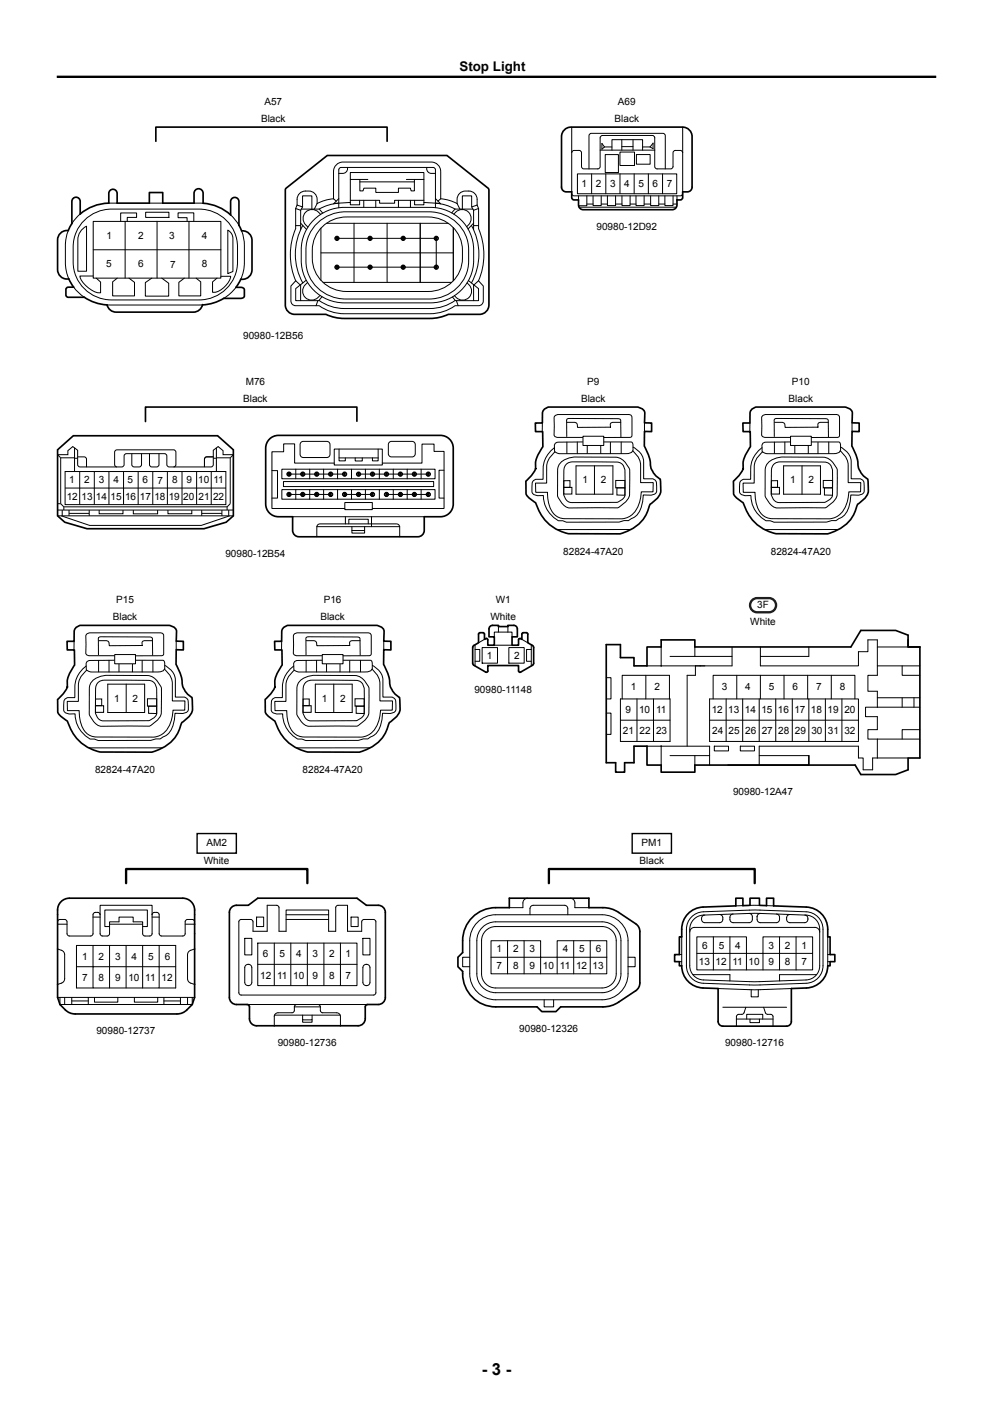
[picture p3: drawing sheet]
<svg xmlns="http://www.w3.org/2000/svg" width="210mm" height="297mm" viewBox="0 0 210 297" stroke-linecap="round" stroke-linejoin="round" font-family="sans-serif">
<g fill="none" stroke="#000" stroke-width=".21">
<path d="M73.5 35.4v.1a1 1 0 0 1-1 1.2h-.9M74.1 38h3.7M76.1 38.5h11.5M76.1 38v2.4h.7l.2-.6h2.5v.9h4.8v-.9h2.5l.2 .6h.6v-2.4M85.9 38h3.7M90.3 35.4l-.1 .1a1 1 0 0 0 1 1.2h.9M120.9 26.9v5.4M122.1 36.8h21v4.2h-21zM124.6 35.7v-7v-.2l.5-.3 15.3 .1 .3 .4v7M125.1 36.8v4.2M126.9 31.8h11.6M127.3 30.3l.5 .8-.5 .5z"/>
<path d="M127.8 31.1h1.6M128 32.7h2.8v3.8h-2.8zM128.1 36.8v4.2M129.4 31.8v-2.3h6.5v2.3M131.1 32.2h3.1v2.8h-3.1zM131.1 36.8v4.2M131.5 29.5v2.3M131.5 31h2.4M133.9 29.5v2.3M134.1 36.8v4.2M134.6 32.7h2.9v2h-2.9zM135.9 31.1h1.6"/>
<path d="M137.1 36.8v4.2M138.1 30.3v1.2l-.6-.4zM140.1 36.8v4.2M144.4 26.9v5.4M14.4 48.8l-.6 2.6v4.1l.2 1.8 .5 1.7M17 45.3l-1.8 2M17.3 48.6l1-.8v9.6h-1.8v-6.7a3.1 3.1 0 0 1 .8-2.1zM17.9 46.6a8.2 8.2 0 0 1 5.7-2.4h18.5a8.1 8.1 0 0 1 8.1 8 11.6 11.6 0 0 1-1.1 7.3 8.2 8.2 0 0 1-7 3.9h-18.5a8.1 8.1 0 0 1-8.1-8 11.6 11.6 0 0 1 1.1-7.2zM19.7 46.8h27v12h-27zM19.7 52.8h27M19.7 58.4h-2.8a5.3 5.3 0 0 0 4.4 3.5v-2.2l-.9-.9M24.8 43h-1.8"/>
<path d="M24.8 58.8l-1 .8v3h4.6v-2.9l-1.1-.9M25.5 46.8v-1.8h3.4v1h-2v.8M26.5 46.8v12M30.8 44.9h4.9v1.1h-4.9zM31.6 43h2.8M32.1 58.8l-1.4 1v2.8h5v-2.7l-1.5-1.1M33.2 46.8v12M39.6 46.8v-.8h-1.9v-1h3.3v1.8M40 46.8v12M41 43h2M41.5 58.8l.9 .8v3h-4.6v-2.9l1.2-.9M46.7 58.5l2.1-.1a4.4 4.4 0 0 1-3.9 3.4v-2.2l1-.8"/>
<path d="M48.2 48.7a2.02 2.02 0 0 1 1.1 1.7v7l-1.1 .5zM48.8 45.5l.9 1 .8 1.2M51.1 48.8l.6 2.6v4.1l-.2 1.9-.6 1.7M62.5 47.7h1.1M62.5 44.1l1.1 .4M62.5 59.4l-1 1.1v3.2a1 1 0 0 0 1 1h5a9.2 9.2 0 0 0 5.3 1.7h18.1a9.2 9.2 0 0 0 5.3-1.7h5a1 1 0 0 0 1-1v-3.2l-1-1.1M62.5 59.4l1 .9M62.8 43.4l-.3 .7v4.3a14 14 0 0 0 0 11M62.8 43.4l1.2 .4M63.6 47.2l1.2 1.3M63.6 44.5v4.1M63.7 44.2h3.8"/>
<path d="M64 47.7a12.5 12.5 0 0 0 0 12.2M64.7 59.3l-2.2 1.8v2.5h4.9l.7-.8M65 59.8a1.99 1.99 0 0 0-.5 3.1 1.99 1.99 0 0 0 3.2-.4M66 44.3v-2.9h-2v2.4l-.4 .7M66.4 46.5a9.2 9.2 0 0 1 6.4-2.6h18.2a9.1 9.1 0 0 1 9.2 9 11.1 11.1 0 0 1-1.3 6.7 9.2 9.2 0 0 1-7.9 4.5h-18.2a9.1 9.1 0 0 1-9.1-9 11.1 11.1 0 0 1 1.3-6.8zM67.1 43.1a2.06 2.06 0 0 0-2.5-2.7 1.75 1.75 0 0 0-1.8 1.8v1.2M67.1 43.1l-.6 1.1M67.2 47.1a8.6 8.6 0 0 1 5.9-2.3h17.6a8.2 8.2 0 0 1 8.4 8 10.3 10.3 0 0 1-1.1 6.5 8.5 8.5 0 0 1-7.3 4h-17.6a8.2 8.2 0 0 1-8.4-8 10.3 10.3 0 0 1 1.2-6.5zM67.5 44.2l.8 .9M67.8 45.3a1.99 1.99 0 0 0-3.2-.4 1.99 1.99 0 0 0 .5 3.1M67.8 48.3a7.4 7.4 0 0 1 5.5-2.4h17.2a7.2 7.2 0 0 1 7.3 7 7.7 7.7 0 0 1-2.5 7 7.4 7.4 0 0 1-4.8 1.8h-17.2a7.2 7.2 0 0 1-7.3-7.1 7.8 7.8 0 0 1 1.8-6.3zM67.9 53.5h28"/>
<path d="M67.9 48.3v11M68.3 59.7h27.2M69 47.2h25.8M70.5 42.1v-5.8a2 2 0 0 1 2-2h18.7a2 2 0 0 1 2 2v5.8M70.5 42.1l-1.8 .3-1.6 .7M70.5 42.1l.6 .4M71.1 50.7v-.6h.3v.6M71.1 56.8v-.6h.3v.6M71.3 50.4h21v6.1h-21M71.6 43l-1.8 .3-2.3 .9M71.6 42l-1.1 1.1M74.1 42.4h6.2v.6h3.2v-.6h6.1"/>
<path d="M74.1 42.8l-3.5 .2M74.9 47.2v12.5M76.9 42.4v1.5M78.1 56.8v-.6h.3v.6M78.1 50.7v-.6h.3v.6M79.5 42.4v1.5M81.9 47.2v12.5M84.3 42.4v1.5M85.1 56.8v-.6h.3v.6M85.1 50.7v-.6h.3v.6M86.8 42.4v1.5M87.7 42.4v.9h1.9v-6.8h-15.5v6.8h2v-.9"/>
<path d="M88.9 47.2v12.5M89.6 42.8l3.5 .2M92.1 43.9v-8l-.3-.4-19.7-.1-.4 .3-.1 .2v8M92.1 43l1.9 .3 2.2 .9M92.1 42l1.1 1.1M92.1 56.8v-.6h.3v.6M92.1 50.7v-.6h.3v.6M93.2 42.1l1.8 .3 1.7 .7M93.2 42.1l-.6 .4M95.9 48.2v11.2M96 45.3a1.97 1.97 0 0 1 3.1-.4 1.97 1.97 0 0 1-.4 3.1M96.2 44.2l-.7 .8"/>
<path d="M96.2 44.2h3.8M96.7 43.1a2.06 2.06 0 0 1 2.5-2.7 1.75 1.75 0 0 1 1.7 1.8v1.2M96.7 43.1l.6 1.1M97.8 44.3v-2.9h1.9v2.4l.5 .7M98.8 59.8a1.97 1.97 0 0 1 .4 3.1 1.97 1.97 0 0 1-3.1-.3M99.1 59.4l2.1 1.7v2.5h-4.9l-.6-.8M99.7 47.7a12.5 12.5 0 0 1 0 12.2M100.2 44.5v4.1M100.2 47.2l-1.2 1.2M100.2 47.7h1M100.9 43.4l.3 .7v4.3a14 14 0 0 1 0 11M100.9 43.4l-1.2 .4"/>
<path d="M101.2 59.4l-1 .9M101.2 44.1l-1 .4M120.9 40.6l.1-8.5 .4-.3h1.1l.4 .3 .1 3.1 .2 .5h3.5l.2-.5v-6l.3-.5h.2h10.8l.3 .5v6l.2 .5h.3h3.1l.2-.5 .1-3.1 .4-.3 1.3 .1 .3 .4v8.3M120.9 40.9l.3 .5h.2h22.5l.4-.2 .1-.3M122.3 41.4v.9M122.5 43.8h20.5M124.1 41.4v2.1h-1.7M124.1 43.2h1.3M125.4 41.4v2.1h1.7v-2.1M127.1 43.2h1.4M128.5 41.4v2.1h1.7v-2.1M130.2 43.2h1.3"/>
<path d="M131.5 41.4v2.1h1.8v-2.1M133.3 43.2h1.2M134.5 41.4v2.1h1.7v-2.1M136.2 43.2h1.4M137.6 41.4v2.1h1.7v-2.1M139.3 43.2h1.3M140.6 41.4v2.1h1.7v-2.1M142.3 43.2h.9M143.2 41.4v.9M15.6 60.7l1 1.2 1.2 1M22.6 64.5h20.2M49.9 60.8l-1.2 1.3-1.4 1"/>
<path d="M63.6 60.2v3.4M67.2 63.6l-.4 1.1M67.5 63.5a9.2 9.2 0 0 0 5.3 1.8h18.1a9.2 9.2 0 0 0 5.4-1.8M96.5 63.6l.4 1.1M100.2 60.2v3.4M12.8 96.8l-.6-.6h2.2v-.9l1-.8 1 .7v3.1l.3 .4 .2 .1 9.1-.1 .2-.4 .1-2.1 .4-.2h8.3l.3 .5 .1 2 .4 .3h8.8l.4-.3 .1-.2v-3.1l1-.7 1.1 .8v.9h2.2l-.7 .6M12.8 96.8h3M12.8 96.8v9.8M13.8 99.7h34v7h-34zM15.8 94.7v5M15.8 96.9h.6M16.4 96.6h1.4l.4 .3 .1 1.9"/>
<path d="M16.9 99.7v7M19.9 99.7v7M23 99.7v7M24.7 98.8l-.2-.1-.3-.4v-2.6l.1-.3 .4-.2h12.3l.2 .5v2.6l-.1 .2-.4 .3M26.1 99.7v7M27.9 96v2.3l.2 .4 .3 .1h1l.5-.3v-2.5M29.2 99.7v7M31.6 96v2.3l.3 .4 .2 .1h1l.5-.3v-2.5M32.3 99.7v7M35.4 99.7v7M38.5 99.7v7M41.6 99.7v7"/>
<path d="M44.7 99.7v7M45.1 96.6h-1.4l-.4 .3-.1 1.9M45.1 96.9h.7M45.8 96.8h2.9M45.8 94.7v5M48.7 96.8v9.8l-.7 .6M57.5 99.6h1.2v5.8h-1.2M59.6 99.3h32.4v2h-32.4zM62.6 99.3v2M63.7 93.6l.4-.2h5a.67 .67 0 0 1 .7 .6v2.1a.67 .67 0 0 1-.7 .7h-5a.67 .67 0 0 1-.6-.7v-2.1zM65.5 99.3v2M68.4 99.3v2"/>
<path d="M70.7 95h10.2v3.4h-10.2zM70.7 98h-8.4v-4.1h-2.3v1.7h-2.5v12h15.4M71.4 99.3v2M71.7 95v2.5h1.3v-.6M71.7 96.9h8.3M74.3 99.3v2M75.1 96.9v.6h1.5v-.6M77.3 99.3v2M80 95v2.5h-1.2v-.6M80.2 99.3v2M80.9 98h8.3v-4.1h2.6v1.6h2.1v12.1h-15.2M82.3 93.6l.5-.2h4.3a.67 .67 0 0 1 .7 .6v2a.68 .68 0 0 1-.7 .7h-4.3a.67 .67 0 0 1-.7-.7v-2z"/>
<path d="M83.2 99.3v2M86.1 99.3v2M89.1 99.3v2M93.9 99.5h-1.1v5.9h1.1M114.7 89.5v1.8M118.5 98a5.9 5.9 0 0 1 4.8-1.3h5a4.4 4.4 0 0 1 3.9 1.1l1 1.6v3.6a3.6 3.6 0 0 1-1.1 3.3l-1 .8a1.32 1.32 0 0 1-1.4 .3h-7.5a3.3 3.3 0 0 1-3.3-.9l-1-1.6v-3.8a4.7 4.7 0 0 1 .6-3.1zM119.8 98.2a4.3 4.3 0 0 1 2.9-.5h6.2a3.8 3.8 0 0 1 2.7 .5l.6 1.3v3.9a2.21 2.21 0 0 1-1.1 2.6 1.69 1.69 0 0 1-1.4 .3h-7.3a3.2 3.2 0 0 1-2.6-.4l-.6-1.4v-5.1l.2-.8zM119.9 92.3l-.1-3.5a2.16 2.16 0 0 1 1.9-.3l8.5 .1a.78 .78 0 0 1 1.1 .3v3.5M119.9 93.5v2.4M119.9 89.3l1.7 .1a.95 .95 0 0 1 .5 1h7v-.8l.2-.2 2-.1M121.8 98.5h7.8v6h-7.8zM122.1 93.5v2.5"/>
<path d="M123.2 93.5h-3.6a2.95 2.95 0 0 0-2.3 .4v1.6l1.1 .5h13.5a1.7 1.7 0 0 0 2-.8l-.1-1.4-.3-.3h-5.8M123.2 92.5h-5.3a.75 .75 0 0 1-.7-1.1v-1.9a1.45 1.45 0 0 1 .4-1.7l15.7-.1a1.91 1.91 0 0 1 .4 1.9v1.5a1.16 1.16 0 0 1-.4 1.4h-5.6M123.3 92.3h4.4v1.9h-4.4zM124.2 94.3v1.7M125.7 98.5v6M127 94.3v1.7M129.1 93.6v2.4M131.4 93.5v2.4M133.8 95.4a4.3 4.3 0 0 1 1.7 4.4v2.3h2.6v1.9h-2.5a7 7 0 0 1-2.1 5 5.5 5.5 0 0 1-3.9 .7h-8.4a6.2 6.2 0 0 1-3.6-.6 6.7 6.7 0 0 1-1.8-5h-2.5v-1.9h2.3v-1.8a5.7 5.7 0 0 1 .7-3.7l1.1-1.1M133.9 94.6a3.8 3.8 0 0 1 2.2 4v2.7h1.9a1.24 1.24 0 0 1 .9 1.6 1.35 1.35 0 0 1-.9 1.8h-2v.2a5.2 5.2 0 0 1-3.1 5.2h-.9l-1.1 .3-11.1 .1-.8-.3a3 3 0 0 1-2.8-1.6 5.9 5.9 0 0 1-1.3-3.8h-1.3a1.13 1.13 0 0 1-1.1-1.4v-.4a1.24 1.24 0 0 1 .8-1.6h1.5l.1-.6a6.1 6.1 0 0 1 2.4-6.1M136.3 89.4v1.9M158.6 89.5v1.8"/>
<path d="M162.4 98a5.9 5.9 0 0 1 4.8-1.3h5a4.4 4.4 0 0 1 3.9 1.1l1 1.6v3.6a3.6 3.6 0 0 1-1.1 3.3l-1 .8a1.32 1.32 0 0 1-1.4 .3h-7.5a3.3 3.3 0 0 1-3.3-.9l-1-1.6v-3.8a4.7 4.7 0 0 1 .6-3.1zM163.7 98.2a4.3 4.3 0 0 1 2.9-.5h6.2a3.8 3.8 0 0 1 2.7 .5l.5 1.3 .1 3.9a2.21 2.21 0 0 1-1.1 2.6 1.69 1.69 0 0 1-1.5 .3h-7.2a3.2 3.2 0 0 1-2.6-.4l-.6-1.4v-5.1l.2-.8zM163.7 92.3v-3.5a2.16 2.16 0 0 1 1.9-.3l8.5 .1a.78 .78 0 0 1 1.1 .3v3.5M163.8 93.5v2.4M163.8 89.3l1.7 .1a.95 .95 0 0 1 .5 1h7v-.8l.2-.2 2-.1M165.7 98.5h7.8v6h-7.8zM166 93.5v2.5M167.1 93.5h-3.6a2.95 2.95 0 0 0-2.3 .4v1.6l1.1 .5h13.5a1.7 1.7 0 0 0 2-.8l-.1-1.4-.4-.3h-5.7M167.1 92.5h-5.3a.75 .75 0 0 1-.7-1.1v-1.9a1.45 1.45 0 0 1 .4-1.7l15.7-.1a1.91 1.91 0 0 1 .3 1.9v1.5a1.16 1.16 0 0 1-.3 1.4h-5.6M167.2 92.3h4.4v1.9h-4.4zM168.1 94.3v1.7M169.6 98.5v6"/>
<path d="M170.9 94.3v1.7M173 93.6v2.4M175.3 93.5v2.4M177.7 95.4a4.3 4.3 0 0 1 1.7 4.4v2.3h2.6v1.9h-2.5a7 7 0 0 1-2.1 5 5.5 5.5 0 0 1-3.9 .7h-8.5a6.2 6.2 0 0 1-3.5-.6 6.7 6.7 0 0 1-1.8-5h-2.5l-.1-1.9h2.4v-1.8a5.7 5.7 0 0 1 .7-3.7l1.1-1.1M177.8 94.6a3.8 3.8 0 0 1 2.2 4v2.7h1.9a1.24 1.24 0 0 1 .9 1.6 1.35 1.35 0 0 1-.9 1.8h-2v.2a5.2 5.2 0 0 1-3.1 5.2h-.9l-1.1 .3-11.1 .1-.8-.3a3 3 0 0 1-2.8-1.6 5.9 5.9 0 0 1-1.3-3.8h-1.3a1.13 1.13 0 0 1-1.1-1.4v-.4a1.24 1.24 0 0 1 .8-1.6h1.5l.1-.6a6.1 6.1 0 0 1 2.4-6.1M180.2 89.4v1.9M12.2 107.9h37.2M12.2 109.1h37.2M12.2 106.6h.6M12.8 106.6l.7 .6M13 109.1l5.9 2h23.7l6-2M13.2 107.9v1.2"/>
<path d="M13.5 107.2h34.5M13.5 107.2v.7M13.8 103.2h34M14.6 107.9v1.2M14.6 108.6h4.3M18.9 107.9v1.2M21 107.9v.8h5v-.8M28.2 107.9v.8h5.1v-.8M35.5 107.9v.8h5.1v-.8M42.7 108.6h4.2M42.7 107.9v1.2M46.9 107.9v1.2"/>
<path d="M48 107.2v.7M48.4 107.9v1.2M59.6 103.6h32.4v2h-32.4zM59.9 101.9h31.8v1h-31.8zM61 100.6v-.6h.2v.6M61 104.9v-.6h.2v.6M61.1 100.3h11.8M61.1 104.6h8.8M61.9 109.3h27.8M62.6 103.6v2M63.9 100.6v-.6h.2v.6M63.9 104.9v-.6h.2v.6"/>
<path d="M65.5 103.6v2M66.9 100.6v-.6h.2v.6M66.9 104.9v-.6h.2v.6M67 113.5v-2a.68 .68 0 0 1 .7-.7h16.2a.68 .68 0 0 1 .6 .7v2M67 111.4h17.5M68.4 103.6v2M69.8 100.6v-.6h.2v.6M69.8 104.9v-.6h.2v.6M71.4 103.6v2M72.8 100.6v-.6h.2v.6M72.8 104.9v-.6h.2v.6M72.9 104.6h5.9"/>
<path d="M72.9 106.3h5.8v1.5h-5.8zM73 109.3v1.5M73.8 110.8v-1h4.1v1M74.3 103.6v2M74.4 111.4v1.4h2.7v-1.4M74.4 112.2h2.7M75.7 100.6v-.6h.2v.6M75.7 104.9v-.6h.2v.6M75.8 100.3h14.8M77.3 103.6v2M78.6 109.3v2.1M78.7 100.6v-.6h.2v.6"/>
<path d="M78.7 104.9v-.6h.2v.6M80.2 103.6v2M81.6 100.6v-.6h.2v.6M81.6 104.9v-.6h.2v.6M81.7 104.6h8.9M83.2 103.6v2M84.6 100.6v-.6h.2v.6M84.6 104.9v-.6h.2v.6M86.1 103.6v2M87.5 100.6v-.6h.2v.6M87.5 104.9v-.6h.2v.6M89.1 103.6v2"/>
<path d="M90.5 100.6v-.6h.2v.6M90.5 104.9v-.6h.2v.6M119.2 101.7h1.3v1.4h-1.3zM119.2 103.1h1.7v1.4h-1.7zM130.2 101.6h2v1.6h-2zM130.5 103.2h1.7v1.6l-1.7-.1zM133.4 112h-15.6M163.1 101.7h1.3v1.4h-1.3zM163.1 103.1h1.7v1.4h-1.7zM174.1 101.6h2v1.6h-2zM174.4 103.2h1.7v1.6l-1.7-.1zM177.3 112h-15.6"/>
<path d="M15.7 135.7l-.1 1.8M20.8 138.5v-3.5a2.16 2.16 0 0 1 1.8-.3h8.6a.78 .78 0 0 1 1 .4l.1 3.5M20.8 139.7v2.4M20.9 135.5h1.7a.95 .95 0 0 1 .5 1.1l7-.1v-.7l.2-.2 2-.1M23.1 139.7v2.5M24.2 139.7h-3.6a2.95 2.95 0 0 0-2.3 .4v1.6l1 .5 13.6-.1a1.7 1.7 0 0 0 1.9-.7v-1.4l-.4-.3h-5.7M24.2 138.7h-5.3a.75 .75 0 0 1-.7-1.1v-2a1.45 1.45 0 0 1 .4-1.6l15.7-.1a1.91 1.91 0 0 1 .3 1.9v1.5a1.16 1.16 0 0 1-.3 1.4h-5.6M24.3 138.5h4.4v1.9h-4.4zM30.1 139.8v2.3M32.3 139.7v2.4M37.3 135.6v1.8M59.6 135.7l-.1 1.8"/>
<path d="M64.7 138.5v-3.5a2.16 2.16 0 0 1 1.8-.3h8.6a.78 .78 0 0 1 1 .4l.1 3.5M64.7 139.7v2.4M64.8 135.5h1.7a.95 .95 0 0 1 .5 1.1l7-.1v-.7l.2-.2 1.9-.1M66.9 139.7v2.5M68.1 139.7h-3.6a2.95 2.95 0 0 0-2.3 .4l-.1 1.6 1.1 .5 13.6-.1a1.7 1.7 0 0 0 1.9-.7v-1.4l-.4-.3h-5.7M68.1 138.7h-5.3a.75 .75 0 0 1-.7-1.1v-2a1.45 1.45 0 0 1 .4-1.6l15.7-.1a1.91 1.91 0 0 1 .3 1.9v1.5a1.16 1.16 0 0 1-.3 1.4h-5.7M68.2 138.5h4.3v1.9h-4.3zM74 139.8v2.3M76.2 139.7v2.4M81.2 135.6v1.8M100.5 137.4h1v2.5h-1M100.5 136.4v4.5"/>
<path d="M102 137h3.2v3.3h-3.2zM102.5 135.2l-1.3 .8M104.5 134.7v-1h3.8v1M104.5 136.5h3.8M105.4 132.5v1.2M107.4 132.5v1.2M107.6 137h3.3v3.3h-3.3zM110.4 135.2l1.2 .8M112.4 137.4h-1v2.5h1M112.4 136.4v4.5M139.8 136.9v4M141.7 138.9h13.1"/>
<path d="M146.9 136.9v2M154.8 136.9v4h-18M160.8 136.9v4h20.7v-3h2v-2.5h2v7.5h-2v3.3h2v3.4M171.1 136.9v2h-10.3M185.5 136.9h6.5M19.4 144.1a5.9 5.9 0 0 1 4.9-1.2h5a4.4 4.4 0 0 1 3.8 1l1 1.6v3.6a3.6 3.6 0 0 1-1 3.4l-1 .8a1.32 1.32 0 0 1-1.4 .3h-7.6a3.3 3.3 0 0 1-3.3-.9l-.9-1.6v-3.8a4.7 4.7 0 0 1 .5-3.2zM20.2 147.9h1.3v1.4h-1.3zM20.2 149.3h1.7v1.4h-1.7zM20.7 144.4a4.3 4.3 0 0 1 2.9-.5h6.3a3.8 3.8 0 0 1 2.7 .5l.5 1.3 .1 3.8a2.21 2.21 0 0 1-1.1 2.7 1.69 1.69 0 0 1-1.5 .3h-7.2a3.2 3.2 0 0 1-2.6-.5l-.6-1.3v-5.1l.2-.8zM22.8 144.7h7.8v6h-7.8zM25.2 140.4v1.8M26.7 144.7v6"/>
<path d="M28 140.5v1.7M31.2 147.8h1.9v1.6h-1.9zM31.4 149.4h1.7v1.5h-1.7zM34.4 158.2h-15.6M34.8 141.6a4.3 4.3 0 0 1 1.6 4.4v2.3h2.7v1.9h-2.5a7 7 0 0 1-2.1 5 5.5 5.5 0 0 1-3.9 .7h-8.5a6.2 6.2 0 0 1-3.5-.6 6.7 6.7 0 0 1-1.8-5h-2.5l-.1-1.9h2.4v-1.8a5.7 5.7 0 0 1 .7-3.7l1.1-1.1M34.9 140.8a3.8 3.8 0 0 1 2.2 4v2.7h1.9a1.24 1.24 0 0 1 .8 1.6 1.35 1.35 0 0 1-.8 1.8h-2v.2a5.2 5.2 0 0 1-3.1 5.2h-.9l-1.1 .3-11.1 .1-.8-.4a3 3 0 0 1-2.8-1.5 5.9 5.9 0 0 1-1.3-3.8h-1.3a1.13 1.13 0 0 1-1.1-1.4v-.4a1.24 1.24 0 0 1 .8-1.6h1.5v-.6a6.1 6.1 0 0 1 2.4-6.1M63.3 144.1a5.9 5.9 0 0 1 4.8-1.2h5.1a4.4 4.4 0 0 1 3.8 1l1 1.6v3.6a3.6 3.6 0 0 1-1 3.4l-1 .8a1.32 1.32 0 0 1-1.4 .3h-7.6a3.3 3.3 0 0 1-3.3-.9l-.9-1.6v-3.8a4.7 4.7 0 0 1 .5-3.2zM64.1 147.9h1.3v1.4h-1.3zM64.1 149.3h1.7v1.4h-1.7zM64.6 144.4a4.3 4.3 0 0 1 2.9-.5h6.3a3.8 3.8 0 0 1 2.7 .5l.5 1.3v3.8a2.21 2.21 0 0 1-1 2.7 1.69 1.69 0 0 1-1.5 .3h-7.2a3.2 3.2 0 0 1-2.6-.5l-.6-1.3v-5.1l.2-.8zM66.7 144.7h7.8v6h-7.8zM69.1 140.4v1.8"/>
<path d="M70.6 144.7v6M71.9 140.5v1.7M75.1 147.8h1.9v1.6h-1.9zM75.3 149.4h1.7v1.5h-1.7zM78.3 158.2h-15.6M78.7 141.6a4.3 4.3 0 0 1 1.6 4.4v2.3h2.7v1.9h-2.5a7 7 0 0 1-2.1 5 5.5 5.5 0 0 1-3.9 .7h-8.5a6.2 6.2 0 0 1-3.5-.6 6.7 6.7 0 0 1-1.9-5h-2.4l-.1-1.9h2.4v-1.8a5.7 5.7 0 0 1 .7-3.7l1.1-1.1M78.8 140.8a3.8 3.8 0 0 1 2.2 4v2.7h1.9a1.24 1.24 0 0 1 .8 1.6 1.35 1.35 0 0 1-.8 1.8h-2v.2a5.2 5.2 0 0 1-3.1 5.2h-.9l-1.1 .3-11.1 .1-.8-.4a3 3 0 0 1-2.8-1.5 5.9 5.9 0 0 1-1.3-3.8h-1.3a1.13 1.13 0 0 1-1.1-1.4v-.4a1.24 1.24 0 0 1 .8-1.6h1.5v-.6a6.1 6.1 0 0 1 2.4-6.1M128.2 150.9h1v4.4h-1M128.2 143.4h1v4.5h-1M131.2 147.9h10.5v8.9h-10.5zM131.2 152.3h10.5M131.6 147.9v-5h10v5"/>
<path d="M134.7 147.9v8.9M136.6 142.9v5M136.8 157.8h13.3v2h-8.4M138.2 147.9v8.9M139.8 157.8v4M146.9 159.8v2M147.1 140.9v2h-1.8v14.9M148.1 140.8v.1M150.1 152.3h31.4v4.5h-31.4v-8.9h31.4v4.4M150.1 159.8v2M150.8 147.9v-5h30v5M151.1 157.8h3v1h-3z"/>
<path d="M153.6 147.9v8.9M155.8 142.9v5M156.6 157.8h3v1h-3zM157.1 147.9v8.9M160.6 147.9v8.9M160.6 159.8h10.5M160.8 142.9v5M164.1 147.9v8.9M165.8 142.9v5M167.6 147.9v8.9M170.8 142.9v5M171.1 159.8v2h-17.2"/>
<path d="M171.1 147.9v8.9M171.1 159.8v2M174.6 147.9v8.9M175.8 142.9v5M178 147.9v8.9M185.5 149.6h-2.5v2h2.5v2.7h-2v2h2M185.5 140.9h9M185.5 156.3h9M185.5 147.6h9M185.5 149.6h9M185.5 156.3v4M190.8 140.9v2h3.7"/>
<path d="M190.8 147.6v2M193.3 147.6v2M194.5 154.3h-3.7v2M192 160.3h-7.5v2.5h-2v-2.5h-1v-2.5h-20.9v4M12.2 195.5h2M19.7 200h-3.5v9h3.5M19.7 194h1.5M21.2 193.5v4l.2 .4 1.3 .1 .4-.2 .1-2.8h2v-1h3v1h2v2.5v.3l.5 .2h1l.4-.2 .1-4.3M21.2 193.5l-.1-.2a.97 .97 0 0 0-1.4 0v4.2l-.3 .4-.2 .1-4.8-.1-.2-.4-.1-2.7-.4-.3h-1l-.5 .3v.2M21.2 193.5v-2h11v2M23.2 196h-1v-3.5h9v3.5h-1M23.2 200v9"/>
<path d="M23.2 195.5h7M26.7 200v9M30.2 200v9M32.2 193.5v-.2a.97 .97 0 0 1 1.4 0l.1 4.2 .2 .4 .3 .1 4.7-.1 .3-.4v-2.7l.5-.3h1l.4 .3 .1 .2M32.2 194h1.5M33.7 200h3.5v9h-3.5M39.2 195.5h2M50.6 194.8l.4-.3 2.3 .1 .2 .4v2h3v-5.5h2l.4 .3 .1 5.2h1.5v-4.5h9v4.5h1.5v-5l.1-.2 .4-.3h2v5.5h3v-2l.2-.4h2.5l.3 .4-.1 15.2-.4 .3-28.2-.1-.3-.4zM51.8 198.5h1.5v3.5h-1.5zM54.3 194h1.5v2h-1.5zM54.5 199.5h21v9h-21zM58 199.5v9"/>
<path d="M60.5 194.5h9M60.5 193.5h9M61.5 199.5v9M65 199.5v9M68.5 199.5v9M72 199.5v9M74.2 194h1.5v2h-1.5zM76.7 198.5h1.5v3.5h-1.5zM101 195.1a5.5 5.5 0 0 1 3.8-1.6h22.5a5.5 5.5 0 0 1 5.5 5.5v7a5.5 5.5 0 0 1-5.5 5.5h-22.5a5.5 5.5 0 0 1-5.5-5.5v-7a5.5 5.5 0 0 1 1.7-3.9zM102 196.2a4 4 0 0 1 2.8-1.2h22.5a4 4 0 0 1 4 4v7a4 4 0 0 1-4 4h-22.5a4 4 0 0 1-4-4v-7a4 4 0 0 1 1.2-2.8zM102.5 197.1a2.99 2.99 0 0 1 2.3-1.1h22.5a3 3 0 0 1 3 3v7a3 3 0 0 1-3 3h-22.5a3 3 0 0 1-3-3v-7l.1-.7zM103.8 199h10.5v3.5h3.5v-3.5h10.5v7h-24.5z"/>
<path d="M107.3 199v7M110.8 199v7M111.6 190a1 1 0 0 0-1 1v1h-2.9M112.1 193.5v-1.3a.7 .7 0 0 1 .7-.7h6.6a.7 .7 0 0 1 .7 .7v1.3M120.6 190a1 1 0 0 1 1 1v1h2.9M121.3 199v7M124.8 199v7M144.2 198.2v6.1M145.9 197.2a1 1 0 0 1 1-1h25.5a1 1 0 0 1 1 1M146.2 194a3.7 3.7 0 0 1 2.5-1.1l10.7-.4 11.1 .4a3.7 3.7 0 0 1 3.6 3.7v7.7a3.7 3.7 0 0 1-3.6 3.7l-11.1 .4-10.7-.4a3.7 3.7 0 0 1-3.5-3.7v-7.7a3.7 3.7 0 0 1 1-2.6zM147.4 198.2h10.5v3.5h3.5v-3.5h10.5v7h-24.5zM150.9 198.2v7"/>
<path d="M152.2 193.5a.88 .88 0 0 1 .7 .8 .88 .88 0 0 1-.7 .9h-3.1a.82 .82 0 0 1-.7-.8 .82 .82 0 0 1 .6-.8M152.2 193.5h-.1M154.4 198.2v7M157.1 191.6h-1.5M158.4 193.2h.1M158.4 193.2a.7 .7 0 0 1 .7 .7 .97 .97 0 0 1-.4 1.2l-3.6 .1a.94 .94 0 0 1-.8-.9 .94 .94 0 0 1 .7-.9M160.1 193.9h.1M160.8 191.5h-2.3M160.8 193.2a.7 .7 0 0 0-.7 .7M162.1 191.6h1.5M164.2 193.4a.95 .95 0 0 1 .7 .9 .95 .95 0 0 1-.7 .9h-3.4a.7 .7 0 0 1-.7-.7v-.6M164.9 198.2v7"/>
<path d="M166.4 194.1v.1M167.1 193.5a.7 .7 0 0 0-.7 .6M168.4 198.2v7M170.2 193.6a.82 .82 0 0 1 .7 .8 .82 .82 0 0 1-.7 .8h-3.1a.77 .77 0 0 1-.7-1M175 198.2v6.1M12.2 200.7a1.55 1.55 0 0 1 1.4 1l.1 5.3a.98 .98 0 0 1-.7 1l-.8 .2M12.2 211h29M12.7 211v1.5h28v-1.5M13.7 211v1.5M15.2 211.7h3.5M15.2 211v1.5M16.2 204.5h3.5"/>
<path d="M18.7 211v1.5M19.7 204.5h14v4.5h-14zM19.7 204.5v-4.5h14v4.5h3.5M20 211v1h4.9v-1M28.4 211v1h5v-1M34.7 211.7h3.5M34.7 211v1.5M38.2 211v1.5M39.7 211v1.5M41.2 200.7a1.55 1.55 0 0 0-1.5 1v5.3a.98 .98 0 0 0 .6 1l.9 .2M52 204.2l.6-.2a.7 .7 0 0 1 .7 .7v3.1a.75 .75 0 0 1-.8 .7 .75 .75 0 0 1-.7-.7v-3.1zM52.3 212.5h25.4"/>
<path d="M54.5 204h21M58 214.7h14M62.3 213v.7l-.3 .5h-3.2a.8 .8 0 0 0-.8 .8v2M62.3 213h5.4M62.8 212.5l-.5 .2v.3M64 214.7v1h2v-1M64 215.7v.5h2v-.5M67.2 212.5l.3 .1 .2 .4M67.7 213v.7l.3 .5h3.2a.8 .8 0 0 1 .8 .8v2M76.9 204.2l.6-.2a.7 .7 0 0 1 .7 .7v3.1a.75 .75 0 0 1-.7 .7 .75 .75 0 0 1-.8-.7v-3.1zM99.3 202.5h-1.5v2h1.5M103.8 202.5h10.5"/>
<path d="M114.3 202.5v3.5M115.1 211.5v1.5h2v-1.5M128.3 202.5h-10.5v3.5M132.8 202.5h1.5v2h-1.5M143.7 203.4h.5M143.7 201.9h.5M146.5 206.2h7.9v1.3M147.4 201.7h10.5M151.9 209.1l7.9 .3 7.6-.3M152.9 213.1h13.5M155.7 215.6h7.8M157.7 213.1l-.5 1.3-1.2 .2-.2 .2-.1 2.3"/>
<path d="M157.9 201.7v3.5M157.9 215.6v-1h3.4v1M158.6 215.6v.7h2v-.7M158.9 209.4v1.5h1.5v-1.5M160.7 207.7l-11.9-.4a2.99 2.99 0 0 1-2.9-3v-7.7a2.99 2.99 0 0 1 2.9-3l11-.4 10.7 .4a2.99 2.99 0 0 1 2.9 3v7.7a2.99 2.99 0 0 1-2.9 3l-9.8 .4M161.5 213.1l.5 1.3 1.2 .2 .2 .2 .1 2.3M171.9 201.7h-10.5v3.5M172.7 206.2h-7.8v1.3M175 203.4h.5M175 201.9h.5"/>
<circle cx="71.3" cy="56.5" r=".45"/>
<circle cx="71.3" cy="50.4" r=".45"/>
<circle cx="71.3" cy="56.5" r=".35"/>
<circle cx="71.3" cy="50.4" r=".35"/>
<circle cx="78.3" cy="56.5" r=".45"/>
<circle cx="78.3" cy="50.4" r=".45"/>
<circle cx="78.3" cy="56.5" r=".35"/>
<circle cx="78.3" cy="50.4" r=".35"/>
<circle cx="85.3" cy="56.5" r=".45"/>
<circle cx="85.3" cy="50.4" r=".45"/>
<circle cx="85.3" cy="56.5" r=".35"/>
<circle cx="85.3" cy="50.4" r=".35"/>
<circle cx="92.3" cy="56.5" r=".35"/>
<circle cx="92.3" cy="50.4" r=".35"/>
<circle cx="92.3" cy="56.5" r=".45"/>
<circle cx="92.3" cy="50.4" r=".45"/>
<circle cx="61.1" cy="104.6" r=".45"/>
<circle cx="61.1" cy="100.3" r=".45"/>
<circle cx="61.1" cy="100.3" r=".35"/>
<circle cx="61.1" cy="104.6" r=".35"/>
<circle cx="64" cy="104.6" r=".45"/>
<circle cx="64" cy="100.3" r=".45"/>
<circle cx="64" cy="104.6" r=".35"/>
<circle cx="64" cy="100.3" r=".35"/>
<circle cx="67" cy="104.6" r=".45"/>
<circle cx="67" cy="100.3" r=".45"/>
<circle cx="67" cy="100.3" r=".35"/>
<circle cx="67" cy="104.6" r=".35"/>
<circle cx="69.9" cy="104.6" r=".45"/>
<circle cx="69.9" cy="100.3" r=".45"/>
<circle cx="69.9" cy="104.6" r=".35"/>
<circle cx="69.9" cy="100.3" r=".35"/>
<circle cx="72.9" cy="104.6" r=".45"/>
<circle cx="72.9" cy="100.3" r=".45"/>
<circle cx="72.9" cy="100.3" r=".35"/>
<circle cx="72.9" cy="104.6" r=".35"/>
<circle cx="75.8" cy="104.6" r=".45"/>
<circle cx="75.8" cy="100.3" r=".45"/>
<circle cx="75.8" cy="104.6" r=".35"/>
<circle cx="75.8" cy="100.3" r=".35"/>
<circle cx="78.8" cy="104.6" r=".45"/>
<circle cx="78.8" cy="100.3" r=".45"/>
<circle cx="78.8" cy="100.3" r=".35"/>
<circle cx="78.8" cy="104.6" r=".35"/>
<circle cx="81.7" cy="104.6" r=".35"/>
<circle cx="81.7" cy="100.3" r=".35"/>
<circle cx="81.7" cy="104.6" r=".45"/>
<circle cx="81.7" cy="100.3" r=".45"/>
<circle cx="84.7" cy="104.6" r=".45"/>
<circle cx="84.7" cy="100.3" r=".45"/>
<circle cx="84.7" cy="104.6" r=".35"/>
<circle cx="84.7" cy="100.3" r=".35"/>
<circle cx="87.6" cy="104.6" r=".45"/>
<circle cx="87.6" cy="100.3" r=".45"/>
<circle cx="87.6" cy="104.6" r=".35"/>
<circle cx="87.6" cy="100.3" r=".35"/>
<circle cx="90.6" cy="100.3" r=".35"/>
<circle cx="90.6" cy="104.6" r=".35"/>
<circle cx="90.6" cy="104.6" r=".45"/>
<circle cx="90.6" cy="100.3" r=".45"/>
</g>
<g fill="none" stroke="#000" stroke-width=".35">
<path d="M33 29.9v-3h48.9v3M60.5 39.9l8.7-7h25.3l8.9 7.1v24.5a2 2 0 0 1-2 2h-6.6l-2.2 .7-1.7 .2h-18.1l-1.7-.2-2.2-.7h-6.6a2 2 0 0 1-2-2v-24.3zM119.3 27.5l.9-.5 .5-.1h23.7a2 2 0 0 1 2 2v10.7a1 1 0 0 1-1 1h-1l-.1 1.4-.4 .3h-.7v1.1a1 1 0 0 1-1 1h-18.9a1 1 0 0 1-1-1v-1.1h-.9l-.4-.3-.1-1.4h-1.2a1 1 0 0 1-1-1v-10.7l.1-.5zM14.5 59l1.1 1.7h-1.2l-.4 .3-.1 1.4 .3 .4 3.6 .1 1.3 .7 1.3 .5 2.2 .4a1.97 1.97 0 0 0 2 1.5h16.3a1.97 1.97 0 0 0 1.9-1.6M51.1 48.8l-.6-1.1v-5.1a.88 .88 0 0 0-.8-.8 .88 .88 0 0 0-.9 .8v2.9a9.6 9.6 0 0 0-5.8-2.5v-2.1a.96 .96 0 0 0-1-1 .96 .96 0 0 0-1 1v2.1h-6.6v-2.3h-2.8v2.3h-6.8v-2.1a.88 .88 0 0 0-.9-.9 .88 .88 0 0 0-.9 .9v2.1a9.6 9.6 0 0 0-6 2.3v-2.7a.88 .88 0 0 0-.9-.9 .88 .88 0 0 0-.9 .9v4.7l-.8 1.5a2.02 2.02 0 0 0-2.2 2v6.2a2.04 2.04 0 0 0 2.4 2M51.1 48.8a2.02 2.02 0 0 1 2.2 2v6.3a2.05 2.05 0 0 1-2.4 2l-1 1.7h1a.69 .69 0 0 1 .8 .5v1.3a.69 .69 0 0 1-.8 .5h-3.6l-2.4 1.1-2.1 .3M12.2 95.1l3.3-2.9h30.5l3.4 2.9v14l-1.6 1.4-4.7 1.3h-24.7l-4.7-1.3-1.5-1.4zM57.2 92.7l1.1-.5 .6-.1h34.3a2.7 2.7 0 0 1 2.7 2.7v11.8a2.7 2.7 0 0 1-2.7 2.7h-3.5v2.9a1.35 1.35 0 0 1-1.3 1.3h-25.2a1.35 1.35 0 0 1-1.3-1.3v-2.9h-3a2.7 2.7 0 0 1-2.7-2.7v-11.8a2.7 2.7 0 0 1 1-2.1zM75.5 89.1v-3h-44.7v3.1M115.2 86.5l.8-.4h18.9a1.51 1.51 0 0 1 1.4 2v1.3l1.5 .1v1.8h-1.5v3.1a10.1 10.1 0 0 1 1.4 4.7 5.2 5.2 0 0 0 1.9 2.4l.1 .8a3.8 3.8 0 0 1-2.2 4.4 8.2 8.2 0 0 1-6.4 6.2h-10.9a9.3 9.3 0 0 1-6.9-6.6 3.1 3.1 0 0 1-2.1-3.5v-1l1.3-1.4 .8-1.3a5.7 5.7 0 0 1 1.5-4.6v-3.2h-1.5l-.1-1.8h1.5v-1.3a1.91 1.91 0 0 1 .5-1.7zM159.1 86.5l.8-.4h18.9a1.51 1.51 0 0 1 1.4 2v1.3l1.5 .1v1.8h-1.5v3.1a10.1 10.1 0 0 1 1.4 4.7 5.2 5.2 0 0 0 1.9 2.4l.1 .8a3.8 3.8 0 0 1-2.2 4.4 8.2 8.2 0 0 1-6.4 6.2h-10.9a9.3 9.3 0 0 1-6.9-6.6 3.1 3.1 0 0 1-2.1-3.5v-1l1.3-1.4 .8-1.3a5.7 5.7 0 0 1 1.5-4.6v-3.2h-1.6v-1.8h1.5v-1.3a1.91 1.91 0 0 1 .5-1.7zM16.2 132.7l.8-.4h18.9a1.51 1.51 0 0 1 1.4 2v1.3l1.5 .1v1.8l-1.5-.1-.1 3.1a10.1 10.1 0 0 1 1.5 4.8 5.2 5.2 0 0 0 1.9 2.3l.1 .9a3.8 3.8 0 0 1-2.2 4.3 8.2 8.2 0 0 1-6.4 6.3h-10.9a9.3 9.3 0 0 1-7-6.6 3.1 3.1 0 0 1-2-3.5v-1l1.3-1.4 .8-1.3a5.7 5.7 0 0 1 1.5-4.6l-.1-3.2h-1.5v-1.8h1.5v-1.3a1.91 1.91 0 0 1 .5-1.7z"/>
<path d="M60.1 132.7l.8-.4h18.9a1.51 1.51 0 0 1 1.4 2v1.3l1.5 .1v1.8l-1.5-.1-.1 3.1a10.1 10.1 0 0 1 1.5 4.8 5.2 5.2 0 0 0 1.9 2.3l.1 .9a3.8 3.8 0 0 1-2.2 4.3 8.2 8.2 0 0 1-6.4 6.3h-10.9a9.3 9.3 0 0 1-7-6.6 3.1 3.1 0 0 1-2-3.5v-1l1.3-1.4 .8-1.3a5.7 5.7 0 0 1 1.5-4.6l-.1-3.2h-1.5v-1.8h1.5v-1.3a1.91 1.91 0 0 1 .5-1.7zM101.2 134l1-.2 .2 .2 .1 1.2 .4-.1 .2 .1 .1 1.3h1.3v-1.8h-1.1v-1.7a.75 .75 0 0 1 .8-.7h1.2v.2h2v-.2h1.3a.75 .75 0 0 1 .7 .7v1.7h-1.1v1.8h1.4v-1.2l.3-.2 .4 .1v-1.2l.9-.2 .3 .3v1.9l1 .5 .3 .5-.1 3.5-.2 .2-2.6 1.5-.3-.3v-1.1h-6.5v1.2l-.3 .2-2.8-1.6-.1-.3v-3.5l1.2-.8zM128.2 136.4h3v2.7h2.9v1.8h2.7v-4h3v-1.5h7.1v1.5h33l2.1-3.5h7.4l2.6 1v2.5h2.5v23.4h-2.5v2.5l-2.6 1h-7.4l-1.2-2h-33.9v1.5h-7.1v-1.5h-3v-4h-2.7v3.5h-2v2h-1.9v-2h-2zM192 135.4v1.5h2.5M139.8 157.8h.1M139.8 140.9h.1M13.1 190.6l1-.5 .6-.1h24a2.5 2.5 0 0 1 2.5 2.5v18.5l-.5 1.5a4 4 0 0 1-3.3 2h-21.5l-.9-.1a4.6 4.6 0 0 1-2.8-3.4v-18.5a2.49 2.49 0 0 1 .9-1.9zM48.8 192.1l.7-.5 3-.1 2-1.5h21l2 1.5h2.5a1.5 1.5 0 0 1 1.5 1.5v18a1.5 1.5 0 0 1-1.5 1.5h-2.3l-.4 .2-.1 2.8a1.5 1.5 0 0 1-1.5 1.5h-21.4a1.5 1.5 0 0 1-1.5-1.5l-.1-2.8-.4-.2h-2.3a1.5 1.5 0 0 1-1.5-1.5v-18zM99.6 194.4a7 7 0 0 1 5.2-2.4h2.9v-2h16.8v2h3.6l1.7 .4 4.9 3.3 .5 .6 .1 .8v10.8l-.1 .8-.8 .9-4.1 2.7-1.1 .4-1.1 .3h-9.5l-1 1h-3l-1-1h-8.8a7 7 0 0 1-7-7.5l-1-1v-2l1-1a9.6 9.6 0 0 1 1.2-6.3zM158.5 191.5l-1.4 .1v-1.6h-1.5v1.6l-6.9 .3a4.7 4.7 0 0 0-4.5 4.7v1.6h-.5v3.7h-1v1.5h1v.9h.5a4.7 4.7 0 0 0 4.5 4.7l3.2 .1v7a1 1 0 0 0 1 1h13.5a1 1 0 0 0 1-1v-7a8.6 8.6 0 0 0 5.4-.8 4.7 4.7 0 0 0 2.3-4h.4v-.9h1v-1.5h-1v-3.7h-.5a5.5 5.5 0 0 0-1.5-5.2 4.7 4.7 0 0 0-3-1.1l-6.9-.3v-1.6h-1.5v1.6l-1.3-.1M158.6 191.5v-1.5h2v1.5"/>
</g>
<path d="M158.9 127.1l.7-.5 3-.1a1.5 1.5 0 0 1 1.5 1.5 1.5 1.5 0 0 1-1.5 1.5h-2.5a1.5 1.5 0 0 1-1.3-.8 1.5 1.5 0 0 1 .1-1.6z" fill="none" stroke="#1b1c20" stroke-width=".49"/>
<path d="M41.7 176.3h8.3v4.2h-8.3zM133.7 176.3h8.3v4.2h-8.3z" fill="none" stroke="#000" stroke-width=".3"/>
<path d="M26.7 186.8v-3h38.3v3M116.1 186.8v-3h43.5v3" fill="none" stroke="#000" stroke-width=".49"/>
<path d="M12 16.2h186" fill="none" stroke="#000" stroke-width=".5"/>
<text font-size="3.5" x="101.9" y="290.9">- 3 -</text>
<text font-size="2.8" x="97.2" y="15.1">Stop Light</text>
<g font-size="2.1">
<text x="55.9" y="22.2">A57</text>
<text x="130.7" y="22.2">A69</text>
<text x="55.2" y="25.7">Black</text>
<text x="130" y="25.7">Black</text>
<text x="123" y="39.6">1</text>
<text x="126" y="39.6">2</text>
<text x="129" y="39.6">3</text>
<text x="132" y="39.6">4</text>
<text x="135" y="39.6">5</text>
<text x="138" y="39.6">6</text>
<text x="141" y="39.6">7</text>
<text x="22.5" y="50.7">1</text>
<text x="29.2" y="50.6">2</text>
<text x="35.8" y="50.6">3</text>
<text x="42.7" y="50.6">4</text>
<text x="126.1" y="48.7">90980-12D92</text>
<text x="22.4" y="56.5">5</text>
<text x="29.2" y="56.6">6</text>
<text x="36" y="56.6">7</text>
<text x="42.7" y="56.6">8</text>
<text x="51.4" y="71.7">90980-12B56</text>
<text x="52" y="81.4">M76</text>
<text x="124.2" y="81.4">P9</text>
<text x="167.5" y="81.4">P10</text>
<text x="51.4" y="85">Black</text>
<text x="122.9" y="85">Black</text>
<text x="166.8" y="85">Black</text>
<text x="14.1" y="105.7">12</text>
<text x="14.6" y="102.3">1</text>
<text x="17.2" y="105.7">13</text>
<text x="17.8" y="102.2">2</text>
<text x="20.3" y="105.7">14</text>
<text x="20.9" y="102.3">3</text>
<text x="23.4" y="105.7">15</text>
<text x="24" y="102.2">4</text>
<text x="26.4" y="105.7">16</text>
<text x="27" y="102.2">5</text>
<text x="29.6" y="105.7">17</text>
<text x="30.1" y="102.2">6</text>
<text x="32.6" y="105.7">18</text>
<text x="33.3" y="102.3">7</text>
<text x="35.7" y="105.7">19</text>
<text x="36.4" y="102.3">8</text>
<text x="38.7" y="105.7">20</text>
<text x="39.4" y="102.2">9</text>
<text x="41.9" y="102.3">10</text>
<text x="42" y="105.7">21</text>
<text x="45.1" y="105.7">22</text>
<text x="45.1" y="102.3">11</text>
<text x="123.2" y="102.3">1</text>
<text x="127.1" y="102.3">2</text>
<text x="167.1" y="102.3">1</text>
<text x="170.9" y="102.3">2</text>
<text x="47.7" y="117.9">90980-12B54</text>
<text x="119.1" y="117.3">82824-47A20</text>
<text x="163" y="117.3">82824-47A20</text>
<text x="23.9" y="131.1">Black</text>
<text x="24.6" y="127.6">P15</text>
<text x="67.8" y="131.1">Black</text>
<text x="68.5" y="127.6">P16</text>
<text x="103.7" y="131.1">White</text>
<text x="104.8" y="127.6">W1</text>
<text x="160.1" y="128.5">3F</text>
<text x="158.7" y="132.2">White</text>
<text x="103" y="139.4">1</text>
<text x="108.7" y="139.4">2</text>
<text x="24.2" y="148.4">1</text>
<text x="28" y="148.4">2</text>
<text x="68" y="148.4">1</text>
<text x="71.9" y="148.4">2</text>
<text x="100.3" y="146.6">90980-11148</text>
<text x="133.4" y="146">1</text>
<text x="138.4" y="146">2</text>
<text x="152.6" y="146">3</text>
<text x="157.6" y="146">4</text>
<text x="162.6" y="146">5</text>
<text x="167.6" y="146">6</text>
<text x="172.6" y="146">7</text>
<text x="177.6" y="146">8</text>
<text x="131.7" y="155.3">21</text>
<text x="132.3" y="150.8">9</text>
<text x="135.2" y="150.8">10</text>
<text x="135.2" y="155.3">22</text>
<text x="138.7" y="150.8">11</text>
<text x="138.7" y="155.3">23</text>
<text x="150.5" y="150.8">12</text>
<text x="150.6" y="155.3">24</text>
<text x="154" y="150.8">13</text>
<text x="154.1" y="155.3">25</text>
<text x="157.5" y="150.8">14</text>
<text x="157.6" y="155.3">26</text>
<text x="161" y="150.8">15</text>
<text x="161.1" y="155.3">27</text>
<text x="164.5" y="150.8">16</text>
<text x="164.6" y="155.3">28</text>
<text x="168" y="150.8">17</text>
<text x="168.1" y="155.3">29</text>
<text x="171.5" y="150.8">18</text>
<text x="171.6" y="155.3">30</text>
<text x="175" y="150.8">19</text>
<text x="175.1" y="155.3">31</text>
<text x="178.6" y="150.8">20</text>
<text x="178.6" y="155.3">32</text>
<text x="20.1" y="163.5">82824-47A20</text>
<text x="64" y="163.5">82824-47A20</text>
<text x="155" y="168.2">90980-12A47</text>
<text x="43.7" y="179">AM2</text>
<text x="135.7" y="179">PM1</text>
<text x="43.1" y="182.8">White</text>
<text x="135.3" y="182.8">Black</text>
<text x="17.3" y="203">1</text>
<text x="20.8" y="203">2</text>
<text x="24.3" y="203">3</text>
<text x="27.8" y="203">4</text>
<text x="31.3" y="203">5</text>
<text x="34.8" y="203">6</text>
<text x="55.6" y="202.5">6</text>
<text x="59.1" y="202.5">5</text>
<text x="62.6" y="202.5">4</text>
<text x="66.1" y="202.5">3</text>
<text x="69.6" y="202.5">2</text>
<text x="73.1" y="202.5">1</text>
<text x="105" y="201.5">1</text>
<text x="108.5" y="201.5">2</text>
<text x="112" y="201.5">3</text>
<text x="119" y="201.5">4</text>
<text x="122.5" y="201.5">5</text>
<text x="126" y="201.5">6</text>
<text x="148.5" y="200.7">6</text>
<text x="152" y="200.7">5</text>
<text x="155.5" y="200.7">4</text>
<text x="162.5" y="200.7">3</text>
<text x="166" y="200.7">2</text>
<text x="169.5" y="200.7">1</text>
<text x="17.3" y="207.5">7</text>
<text x="20.8" y="207.5">8</text>
<text x="24.3" y="207.5">9</text>
<text x="27.2" y="207.5">10</text>
<text x="30.7" y="207.5">11</text>
<text x="34.1" y="207.5">12</text>
<text x="55" y="207">12</text>
<text x="58.6" y="207">11</text>
<text x="62" y="207">10</text>
<text x="66.1" y="207">9</text>
<text x="69.6" y="207">8</text>
<text x="73.1" y="207">7</text>
<text x="105" y="205">7</text>
<text x="108.5" y="205">8</text>
<text x="112" y="205">9</text>
<text x="114.8" y="205">10</text>
<text x="118.4" y="205">11</text>
<text x="121.8" y="205">12</text>
<text x="125.3" y="205">13</text>
<text x="147.8" y="204.2">13</text>
<text x="151.3" y="204.2">12</text>
<text x="154.9" y="204.2">11</text>
<text x="158.3" y="204.2">10</text>
<text x="162.5" y="204.2">9</text>
<text x="166" y="204.2">8</text>
<text x="169.5" y="204.2">7</text>
<text x="20.4" y="218.8">90980-12737</text>
<text x="58.7" y="221.3">90980-12736</text>
<text x="109.8" y="218.3">90980-12326</text>
<text x="153.3" y="221.4">90980-12716</text>
</g>
</svg>
